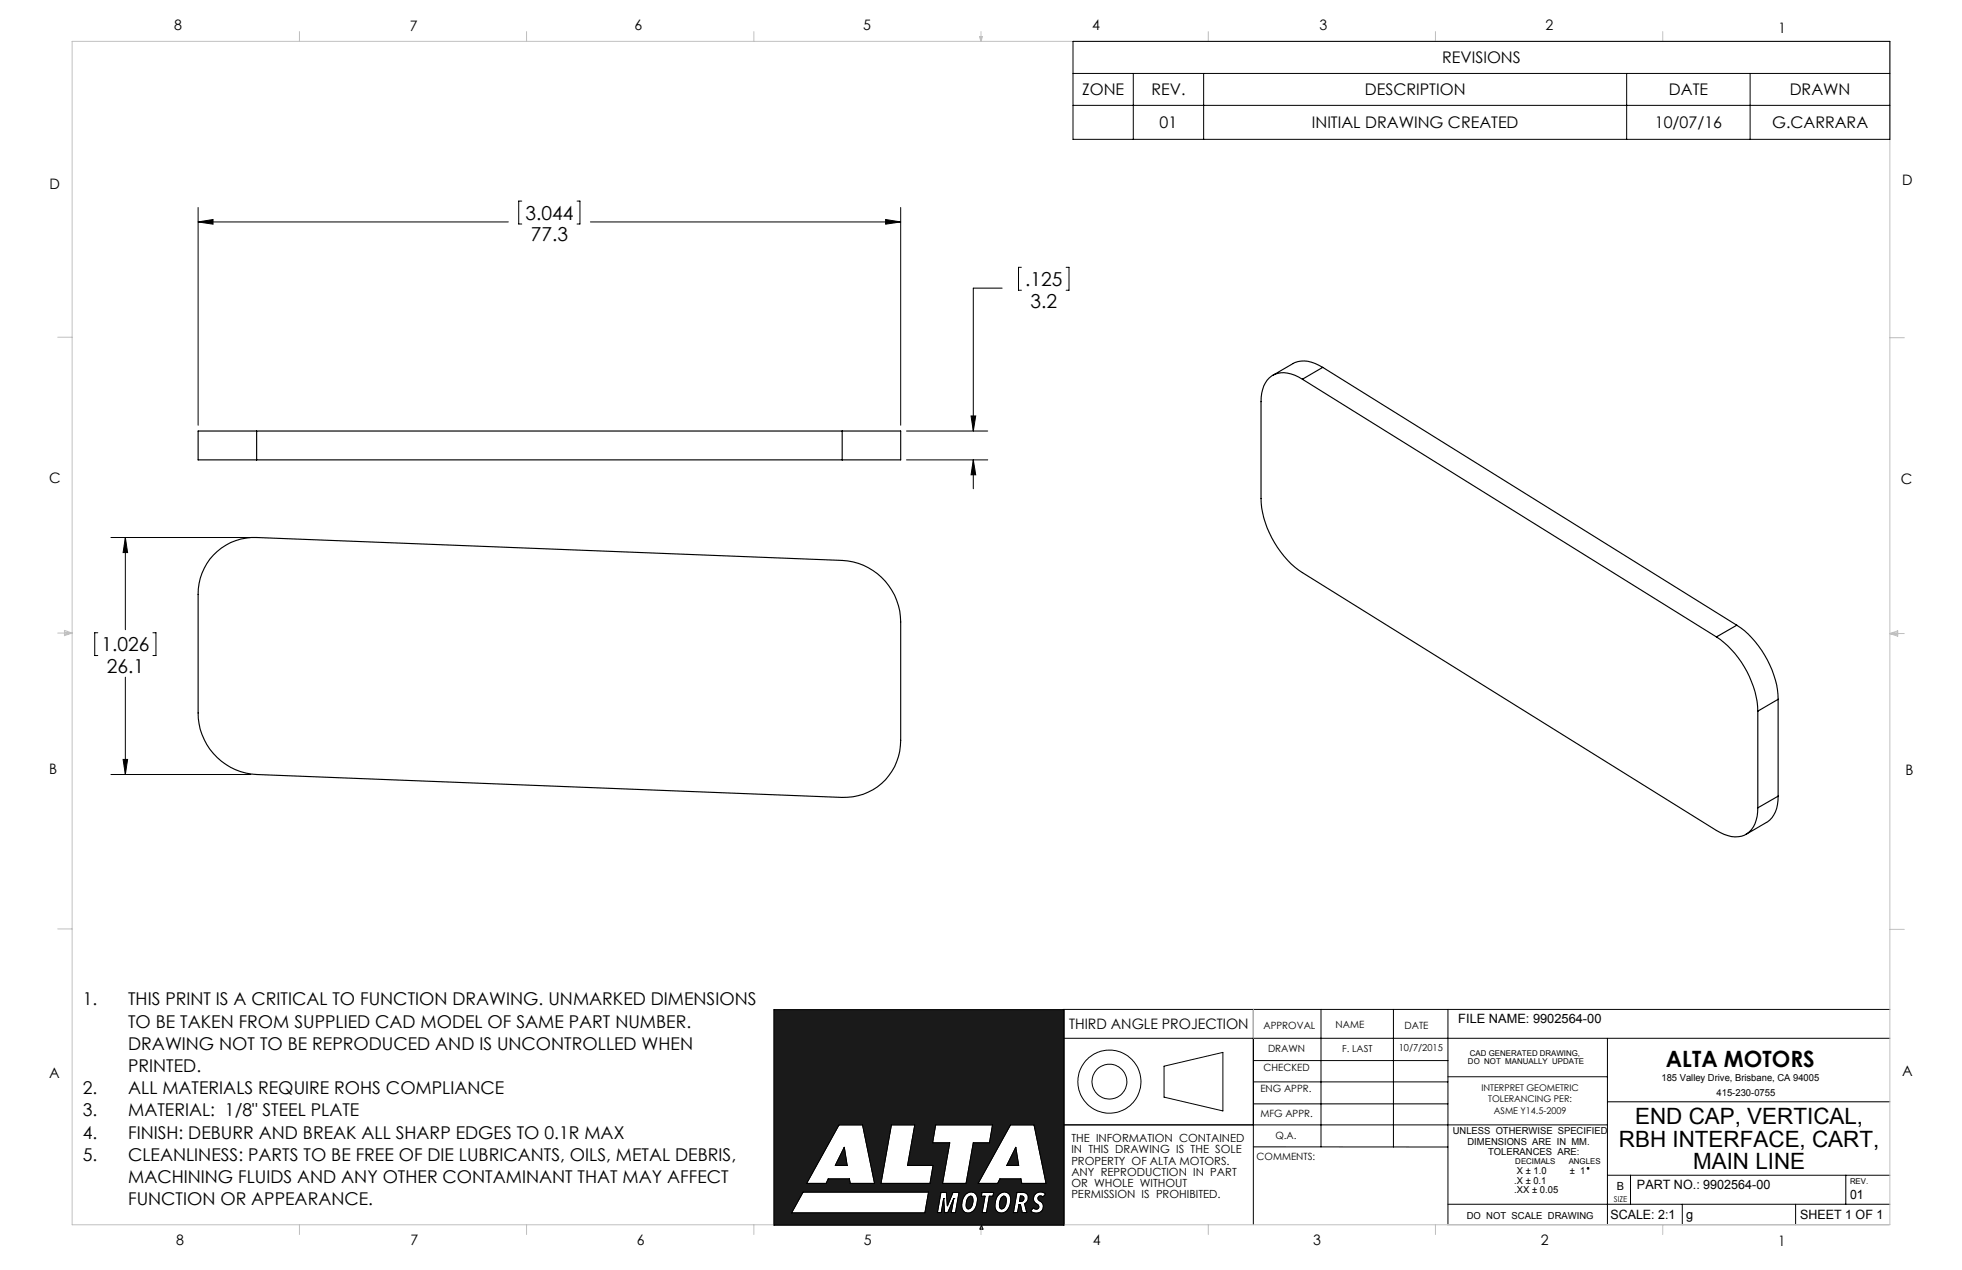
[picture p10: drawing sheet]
<svg xmlns="http://www.w3.org/2000/svg" width="432mm" height="279mm" viewBox="0 0 432 279" stroke-linecap="round" stroke-linejoin="round" font-family="sans-serif">
<g fill="none" stroke="#000" stroke-width=".22">
<path d="M170.4 222.1h63.7v47.4h-63.7zM234 228.4h181.9M256.2 234.6l12.9-3.1v12.9l-12.9-3zM275.8 238h42.9M275.8 233.3h42.9M275.8 222.1v47.3M290.7 222.1v30.2M306.7 222.1v30.2M318.7 222.1v47.4M318.7 236.9h35.1M353.8 228.4v41.1M415.9 222.1h-181.9v47.4"/>
<path d="M184.6 247.5h5.2l2.7 12.8h-5.4l-.2-.9h-4.6l-.5 .9h-4.3zM185.8 252.4l.6 4h-2.6zM196.2 247.5h5.1l-1.6 8.9h5.7l-.7 3.9h-10.8zM205.9 247.5h12.5l-.6 3.9h-3.6l-1.6 8.9h-5.2l1.6-8.9h-3.8zM222.4 247.5h5.2l2.6 12.8h-5.3l-.2-.9h-4.6l-.5 .9h-4.3zM223.6 252.4l.6 4h-2.6zM234 247.5h119.8M275.8 252.3h42.9M275.8 242.9h42.9M353.8 258.6h62.1M353.8 242.4h62.1M358.8 258.6v6.3"/>
<path d="M406.2 258.6v6.3M176.7 262.3h27.7l-.8 4.5h-29.4zM207.7 263.7h.1M207.7 263.7l-.5 3.1h-.9l.8-4.5h1.2l.2 3 1.2-3h1.4l-.8 4.5h-1l.6-3.1M207.7 263.7l.2 3.1h.7l1.3-3.1M209.9 263.7h.1M212.5 262.7a1.5 1.5 0 0 1 1.8-.3 1.5 1.5 0 0 1 .8 1.7 2.51 2.51 0 0 1-2.1 2.8 1.51 1.51 0 0 1-1.4-1.8 3.6 3.6 0 0 1 .9-2.4zM213.2 263.3l.4-.2a.84 .84 0 0 1 .5 1.2l-.2 1a.79 .79 0 0 1-1 .6 2.06 2.06 0 0 1 .3-2.6zM216.1 262.3h2.6l-.2 .9h-.8l-.6 3.6h-1l.7-3.6h-.8zM219.9 262.7a1.5 1.5 0 0 1 1.8-.3 1.5 1.5 0 0 1 .8 1.7 2.58 2.58 0 0 1-2.2 2.8 1.46 1.46 0 0 1-1.3-1.8 3.2 3.2 0 0 1 .9-2.4zM220.5 263.3l.4-.2a.84 .84 0 0 1 .5 1.2 1.26 1.26 0 0 1-1.2 1.6 2.06 2.06 0 0 1 .3-2.6zM223.8 262.3a2.71 2.71 0 0 1 2.2 .3 1.46 1.46 0 0 1-.5 2.2l.5 2h-1l-.4-1.8h-.3l-.4 1.8h-.9z"/>
<path d="M224.9 263.1h-.3l-.2 1.2a.64 .64 0 0 0 .9-.3 .64 .64 0 0 0-.4-.9M228 262.5a1.68 1.68 0 0 1 2.1 .2l-.5 .6-.5-.2h-.4l-.2 .3a1.81 1.81 0 0 0 .9 1.3 1.56 1.56 0 0 1-.5 2 1.56 1.56 0 0 1-2.1-.3l.6-.7a.63 .63 0 0 0 .8 .3 .63 .63 0 0 0 .3-.9 1.48 1.48 0 0 1-1.1-1.1 1.48 1.48 0 0 1 .6-1.5zM318.7 264.9h97.2M370.2 264.9v4.6M395.2 264.9v4.6"/>
<circle cx="244.1" cy="238" r="3.8"/>
<circle cx="244.2" cy="238" r="6.9"/>
</g>
<path d="M234.1 222.1v47.4" fill="none" stroke="#191924" stroke-width=".25"/>
<g fill="none" stroke="#c0c0c0" stroke-width=".22">
<path d="M15.9 9.1h400v260.4h-400zM65.9 6.9v2.2M115.9 6.9v2.2M165.9 6.9v2.2M215.6 8h.6l-.3 1.1zM215.7 8l.2 1.1M215.9 6.9v2.2M216 8l-.1 1.1M265.9 6.9v2.2M315.9 6.9v2.2M365.9 6.9v2.2M12.7 74.2h3.2"/>
<path d="M415.9 74.3h3.2M12.7 139.3h3.2M14.2 139.1l1.7 .2M14.2 138.7l1.7 .6-1.7 .5zM15.9 139.3l-1.7 .3M415.9 139.4h3.2M415.9 139.4l1.8-.6v1.2zM415.9 139.4l1.8 .3M417.7 139.2l-1.8 .2M12.7 204.4h3.2M415.9 204.5h3.2M275.8 222.1v6.3"/>
<path d="M65.9 269.5v2.1M115.9 269.5v2.1M165.9 269.5v2.1M215.9 269.5v2.1M215.9 269.5l.3 .8h-.6zM265.9 269.5v2.1M315.9 269.5v2.1M365.9 269.5v2.1"/>
</g>
<path d="M216 269.5l.3 .9h-.6z" fill="none" stroke="#00f" stroke-width=".25"/>
<path d="M224.6 263.1l-.2 1.2h.5l.5-.4v-.5l-.3-.2zM185.8 252.4l-2 4h2.6zM213.3 263.3l-.4 .5-.3 1.2 .1 .7 .3 .3h.3l.4-.4 .4-1.3-.1-1-.3-.2zM223.6 252.4l-2 4h2.6zM219.9 262.7l.8-.4h.8l.6 .3 .3 .9v1l-.3 1.2-.6 .8-.8 .4-1.1-.2-.4-.4-.2-.5 .1-1.8zM212.4 262.8l.7-.5 .8-.1 .7 .3 .5 .7v1.2l-.4 1.4-.6 .8-.7 .3-1.1-.2-.5-.5-.1-.5 .1-1.6zM222.4 247.5h5.2l2.6 12.9h-5.3l-.2-1h-4.6l-.5 1h-4.3zM227.8 262.8a1.63 1.63 0 0 1 2.3-.1l-.5 .6-.4-.2-.7 .2-.1 .5 .4 .4a1.49 1.49 0 0 1 .6 2.1 1.49 1.49 0 0 1-2.2 .4l-.4-.3 .7-.6a.64 .64 0 0 0 1.1 0 .64 .64 0 0 0-.6-1 1.3 1.3 0 0 1-.2-2zM223.8 262.3h1.4l.6 .2a1.38 1.38 0 0 1-.3 2.3l.5 2h-1l-.4-1.8h-.3l-.4 1.8h-.9zM216.1 262.3h2.6l-.2 .9h-.8l-.6 3.6h-1l.7-3.6h-.8zM207.1 262.3h1.2l.2 3 1.2-3h1.4l-.8 4.5h-1l.6-3.1-1.3 3.1h-.7l-.2-3.1-.5 3.1h-.9zM196.2 247.5h5.1l-1.6 8.9h5.7l-.7 4h-10.8zM176.7 262.3h27.7l-.8 4.5h-29.4zM184.6 247.5h5.2l2.7 12.9h-5.4l-.2-1h-4.6l-.5 1h-4.3zM205.9 247.5h12.5l-.6 3.9h-3.6l-1.6 9h-5.2l1.6-9h-3.8zM170.4 222.1v47.4h63.7v-47.4zM220.6 263.3l-.5 .7-.1 .8v.8l.3 .4 .5-.1 .3-.4 .4-1.4-.3-.9-.3-.1z" fill-rule="evenodd" fill="#191924"/>
<g fill="none" stroke="#000" stroke-width=".22">
<path d="M236.1 9.1h179.8v21.6h-179.8zM236.1 16.2h179.8M249.4 16.2v14.5M264.9 16.2v14.5M358 16.2v14.5M385.2 16.2v14.5M236.1 23.2h179.8M43.6 48.8l3.3-.5v1zM43.6 45.6v48M43.6 48.8h68.3M114.8 44.2h-.6v5.1h.6M127 44.2h.6v5.1h-.6"/>
<path d="M129.9 48.8h68.3M194.9 48.3l3.3 .5-3.3 .5zM198.2 45.6v48M224.8 58.8h-.6v5.1h.6M234.6 58.8h.7v5.1h-.7M220.6 63.4h-6.4v31.4M199.5 94.8h17.9M213.7 91.5h1l-.5 3.3zM24.4 118.3h30.8M27.6 118.3l.5 3.3h-1zM27.6 118.3v20.2M199.5 101.2h17.9"/>
<path d="M214.2 101.2v6.3M214.2 101.2l.5 3.3h-1zM21.5 139.2h-.7v5h.7M33.7 139.2h.6v5h-.6M27.6 149v21.4M24.4 170.4h30.8M27.1 167.1h1l-.5 3.3zM170.4 222.1h63.7v47.4h-63.7zM184.6 247.5h5.2l2.7 12.9h-5.4l-.2-1h-4.6l-.5 1h-4.3zM185.8 252.4l.6 4h-2.6zM196.2 247.5h5.1l-1.6 8.9h5.7l-.7 4h-10.8zM205.9 247.5h12.5l-.6 3.9h-3.6l-1.6 9h-5.2l1.6-9h-3.8z"/>
<path d="M222.4 247.5h5.2l2.6 12.9h-5.3l-.2-1h-4.6l-.5 1h-4.3zM223.6 252.4l.6 4h-2.6zM176.7 262.3h27.7l-.8 4.5h-29.4zM207.7 263.7h.1M207.7 263.7l-.5 3.1h-.9l.8-4.5h1.2l.2 3 1.2-3h1.4l-.8 4.5h-1l.6-3.1M207.7 263.7l.2 3.1h.7l1.3-3.1M209.9 263.7h.1M212.5 262.7a1.5 1.5 0 0 1 1.8-.3 1.5 1.5 0 0 1 .8 1.7 2.51 2.51 0 0 1-2.1 2.8 1.51 1.51 0 0 1-1.4-1.8 3.6 3.6 0 0 1 .9-2.4zM213.2 263.3l.4-.2a.84 .84 0 0 1 .5 1.2l-.2 1a.79 .79 0 0 1-1 .6 2.06 2.06 0 0 1 .3-2.6zM216.1 262.3h2.6l-.2 .9h-.8l-.6 3.6h-1l.7-3.6h-.8zM219.9 262.7a1.5 1.5 0 0 1 1.8-.3 1.5 1.5 0 0 1 .8 1.7 2.58 2.58 0 0 1-2.2 2.8 1.46 1.46 0 0 1-1.3-1.8 3.2 3.2 0 0 1 .9-2.4zM220.5 263.3l.4-.2a.84 .84 0 0 1 .5 1.2 1.26 1.26 0 0 1-1.2 1.6 2.06 2.06 0 0 1 .3-2.6z"/>
<path d="M223.8 262.3h1.3a1.3 1.3 0 0 1 1.2 1.1 1.3 1.3 0 0 1-.8 1.4l.5 2h-1l-.4-1.8h-.3l-.4 1.8h-.9zM224.6 263.1a.65 .65 0 0 1 .8 .8 .65 .65 0 0 1-1 .4zM227.7 262.9a1.65 1.65 0 0 1 2.4-.2l-.5 .6a.62 .62 0 0 0-1.1 .1 .62 .62 0 0 0 .5 .9 1.48 1.48 0 0 1 .4 2 1.48 1.48 0 0 1-2 .5l-.6-.4 .6-.7a.65 .65 0 0 0 1.1 .1 .65 .65 0 0 0-.5-1 1.41 1.41 0 0 1-.3-1.9z"/>
<circle cx="349.5" cy="257" r=".19"/>
</g>
<path d="M214.2 101.2l.5 3.3h-1zM213.7 91.5h1l-.5 3.3zM194.9 48.3l3.3 .5-3.3 .5zM43.6 48.8l3.3-.5v1zM27.6 118.3l.5 3.3h-1zM27.1 167.1h1l-.5 3.3z" fill="#000"/>
<g fill="none" stroke="#000" stroke-width=".25">
<path d="M56.5 94.8h-12.9v6.4h12.9M56.5 94.8v6.4M56.5 94.8h128.8M185.3 94.8h12.9v6.4h-12.9M185.3 94.8v6.4M286.6 83.4a6.4 6.4 0 0 0-6.7-.7 6.4 6.4 0 0 0-2.4 5.7v21.3a21.2 21.2 0 0 0 9.1 16.3l91.2 56.7a6.3 6.3 0 0 0 6.7 .7 6.4 6.4 0 0 0 2.4-5.7M286.6 83.4l91.2 56.7M291.1 80.8a6.4 6.4 0 0 0-6.5-.8l-4.5 2.6M291.1 80.8l-4.5 2.6M291.1 80.8l91.1 56.7M56.5 101.2h128.8M47 122.1a12.2 12.2 0 0 1 9.5-3.8l128.8 5a13.6 13.6 0 0 1 12.9 13.5v26.1a12.4 12.4 0 0 1-12.9 12.5l-128.8-5a13.6 13.6 0 0 1-12.9-13.6v-26a12.5 12.5 0 0 1 3.4-8.7z"/>
<path d="M382.2 137.5a21.3 21.3 0 0 1 9.1 16.3M382.2 137.5l-4.4 2.6M377.8 140.1a21.3 21.3 0 0 1 9.1 16.4M386.9 156.5v21.2M391.3 153.8l-4.4 2.7M391.3 153.8v21.4M391.3 175.2a6.2 6.2 0 0 1-2.5 5.7l-4.5 2.7M391.3 175.2l-4.4 2.5"/>
</g>
<g font-size="4.9">
<text x="366.6" y="234.7">ALTA MOTORS</text>
<text x="359.9" y="247.3">END CAP, VERTICAL,</text>
<text x="356.3" y="252.2">RBH INTERFACE, CART,</text>
<text x="372.6" y="257.2">MAIN LINE</text>
</g>
<g font-size="4.2">
<text x="115.6" y="48.3">3.044</text>
<text x="116.8" y="53.1">77.3</text>
<text x="225.6" y="62.9">.125</text>
<text x="226.8" y="67.7">3.2</text>
<text x="22.3" y="143.3">1.026</text>
<text x="23.5" y="148">26.1</text>
</g>
<g font-size="3.9">
<text x="18.2" y="221.2">1.</text>
<text x="28.2" y="221.2">THIS PRINT IS A CRITICAL TO FUNCTION DRAWING. UNMARKED DIMENSIONS</text>
<text x="28.2" y="226.1">TO BE TAKEN FROM SUPPLIED CAD MODEL OF SAME PART NUMBER.</text>
<text x="28.2" y="231">DRAWING NOT TO BE REPRODUCED AND IS UNCONTROLLED WHEN</text>
<text x="28.2" y="235.8">PRINTED.</text>
<text x="18.2" y="240.7">2.</text>
<text x="18.2" y="245.6">3.</text>
<text x="28.2" y="240.7">ALL MATERIALS REQUIRE ROHS COMPLIANCE</text>
<text x="28.2" y="245.6">MATERIAL: 1/8&quot; STEEL PLATE</text>
<text x="18.2" y="250.5">4.</text>
<text x="28.2" y="250.5">FINISH: DEBURR AND BREAK ALL SHARP EDGES TO 0.1R MAX</text>
<text x="18.2" y="255.4">5.</text>
<text x="28.2" y="255.4">CLEANLINESS: PARTS TO BE FREE OF DIE LUBRICANTS, OILS, METAL DEBRIS,</text>
<text x="28.2" y="260.2">MACHINING FLUIDS AND ANY OTHER CONTAMINANT THAT MAY AFFECT</text>
<text x="28.2" y="265.1">FUNCTION OR APPEARANCE.</text>
</g>
<g font-size="3.5">
<text x="317.4" y="13.9">REVISIONS</text>
<text x="238.2" y="21">ZONE</text>
<text x="253.4" y="21">REV.</text>
<text x="300.4" y="21">DESCRIPTION</text>
<text x="367.3" y="21">DATE</text>
<text x="393.9" y="21">DRAWN</text>
<text x="255.2" y="28.2">01</text>
<text x="288.7" y="28.2">INITIAL DRAWING CREATED</text>
<text x="364.2" y="28.2">10/07/16</text>
<text x="390" y="28.2">G.CARRARA</text>
</g>
<g font-size="3.2">
<text x="38.3" y="6.7">8</text>
<text x="90.2" y="6.7">7</text>
<text x="139.7" y="6.5">6</text>
<text x="190" y="6.5">5</text>
<text x="240.4" y="6.5">4</text>
<text x="290.4" y="6.7">3</text>
<text x="340.2" y="6.6">2</text>
<text x="391.4" y="7.2">1</text>
<text x="10.9" y="41.6">D</text>
<text x="418.7" y="40.7">D</text>
<text x="10.8" y="106.3">C</text>
<text x="418.4" y="106.4">C</text>
<text x="10.8" y="170.2">B</text>
<text x="419.4" y="170.6">B</text>
<text x="235.3" y="226.5">THIRD ANGLE PROJECTION</text>
<text x="10.8" y="237.2">A</text>
<text x="418.6" y="236.8">A</text>
<text x="38.8" y="273.8">8</text>
<text x="90.4" y="273.8">7</text>
<text x="140.2" y="273.8">6</text>
<text x="190.1" y="273.9">5</text>
<text x="240.5" y="273.8">4</text>
<text x="289" y="273.9">3</text>
<text x="339.1" y="273.8">2</text>
<text x="391.4" y="274.1">1</text>
</g>
<g font-size="2.8">
<text x="320.9" y="225">FILE NAME: 9902564-00</text>
<text x="360.3" y="261.7">PART NO.: 9902564-00</text>
<text x="407.2" y="263.8">01</text>
<text x="354.4" y="268.2">SCALE: 2:1</text>
<text x="371.1" y="268.2">g</text>
<text x="396.2" y="268.2">SHEET 1 OF 1</text>
</g>
<g font-size="2.5">
<text x="235.8" y="251.3">THE INFORMATION CONTAINED</text>
<text x="235.8" y="253.8">IN THIS DRAWING IS THE SOLE</text>
<text x="235.8" y="256.2">PROPERTY OF ALTA MOTORS.</text>
<text x="235.8" y="258.7">ANY REPRODUCTION IN PART</text>
<text x="235.8" y="261.2">OR WHOLE WITHOUT</text>
<text x="235.8" y="263.6">PERMISSION IS PROHIBITED.</text>
<text x="355.8" y="261.8">B</text>
</g>
<g font-size="2.2">
<text x="278.1" y="226.4">APPROVAL</text>
<text x="294" y="226.3">NAME</text>
<text x="309.1" y="226.4">DATE</text>
<text x="279.1" y="231.4">DRAWN</text>
<text x="278.1" y="235.5">CHECKED</text>
<text x="277.4" y="245.8">MFG APPR.</text>
<text x="277.4" y="240.3">ENG APPR.</text>
<text x="280.7" y="250.5">Q.A.</text>
<text x="276.6" y="255.1">COMMENTS:</text>
</g>
<g font-size="2.1">
<text x="295.4" y="231.4">F. LAST</text>
<text x="307.8" y="231.3">10/7/2015</text>
<text x="365.7" y="237.8">185 Valley Drive, Brisbane, CA 94005</text>
<text x="377.8" y="241.2">415-230-0755</text>
<text x="319.7" y="249.6">UNLESS OTHERWISE SPECIFIED</text>
<text x="323" y="251.9">DIMENSIONS ARE IN MM.</text>
<text x="327.5" y="254">TOLERANCES ARE:</text>
<text x="333.3" y="260.4">.X ± 0.1</text>
<text x="333.3" y="262.5">.XX ± 0.05</text>
<text x="333.8" y="258.3">X ± 1.0</text>
<text x="345.5" y="258.3">± 1</text>
<text x="322.8" y="268.2">DO NOT SCALE DRAWING</text>
</g>
<g font-size="2">
<text x="326.1" y="240">INTERPRET GEOMETRIC</text>
<text x="327.5" y="242.5">TOLERANCING PER:</text>
<text x="328.8" y="245">ASME Y14.5-2009</text>
</g>
<g font-size="1.8">
<text x="323.5" y="232.2">CAD GENERATED DRAWING,</text>
<text x="323.1" y="234">DO NOT MANUALLY UPDATE</text>
<text x="333.5" y="256">DECIMALS</text>
<text x="345.2" y="256">ANGLES</text>
<text x="407.2" y="260.6">REV.</text>
<text x="355.2" y="264.3">SIZE</text>
</g>
</svg>
